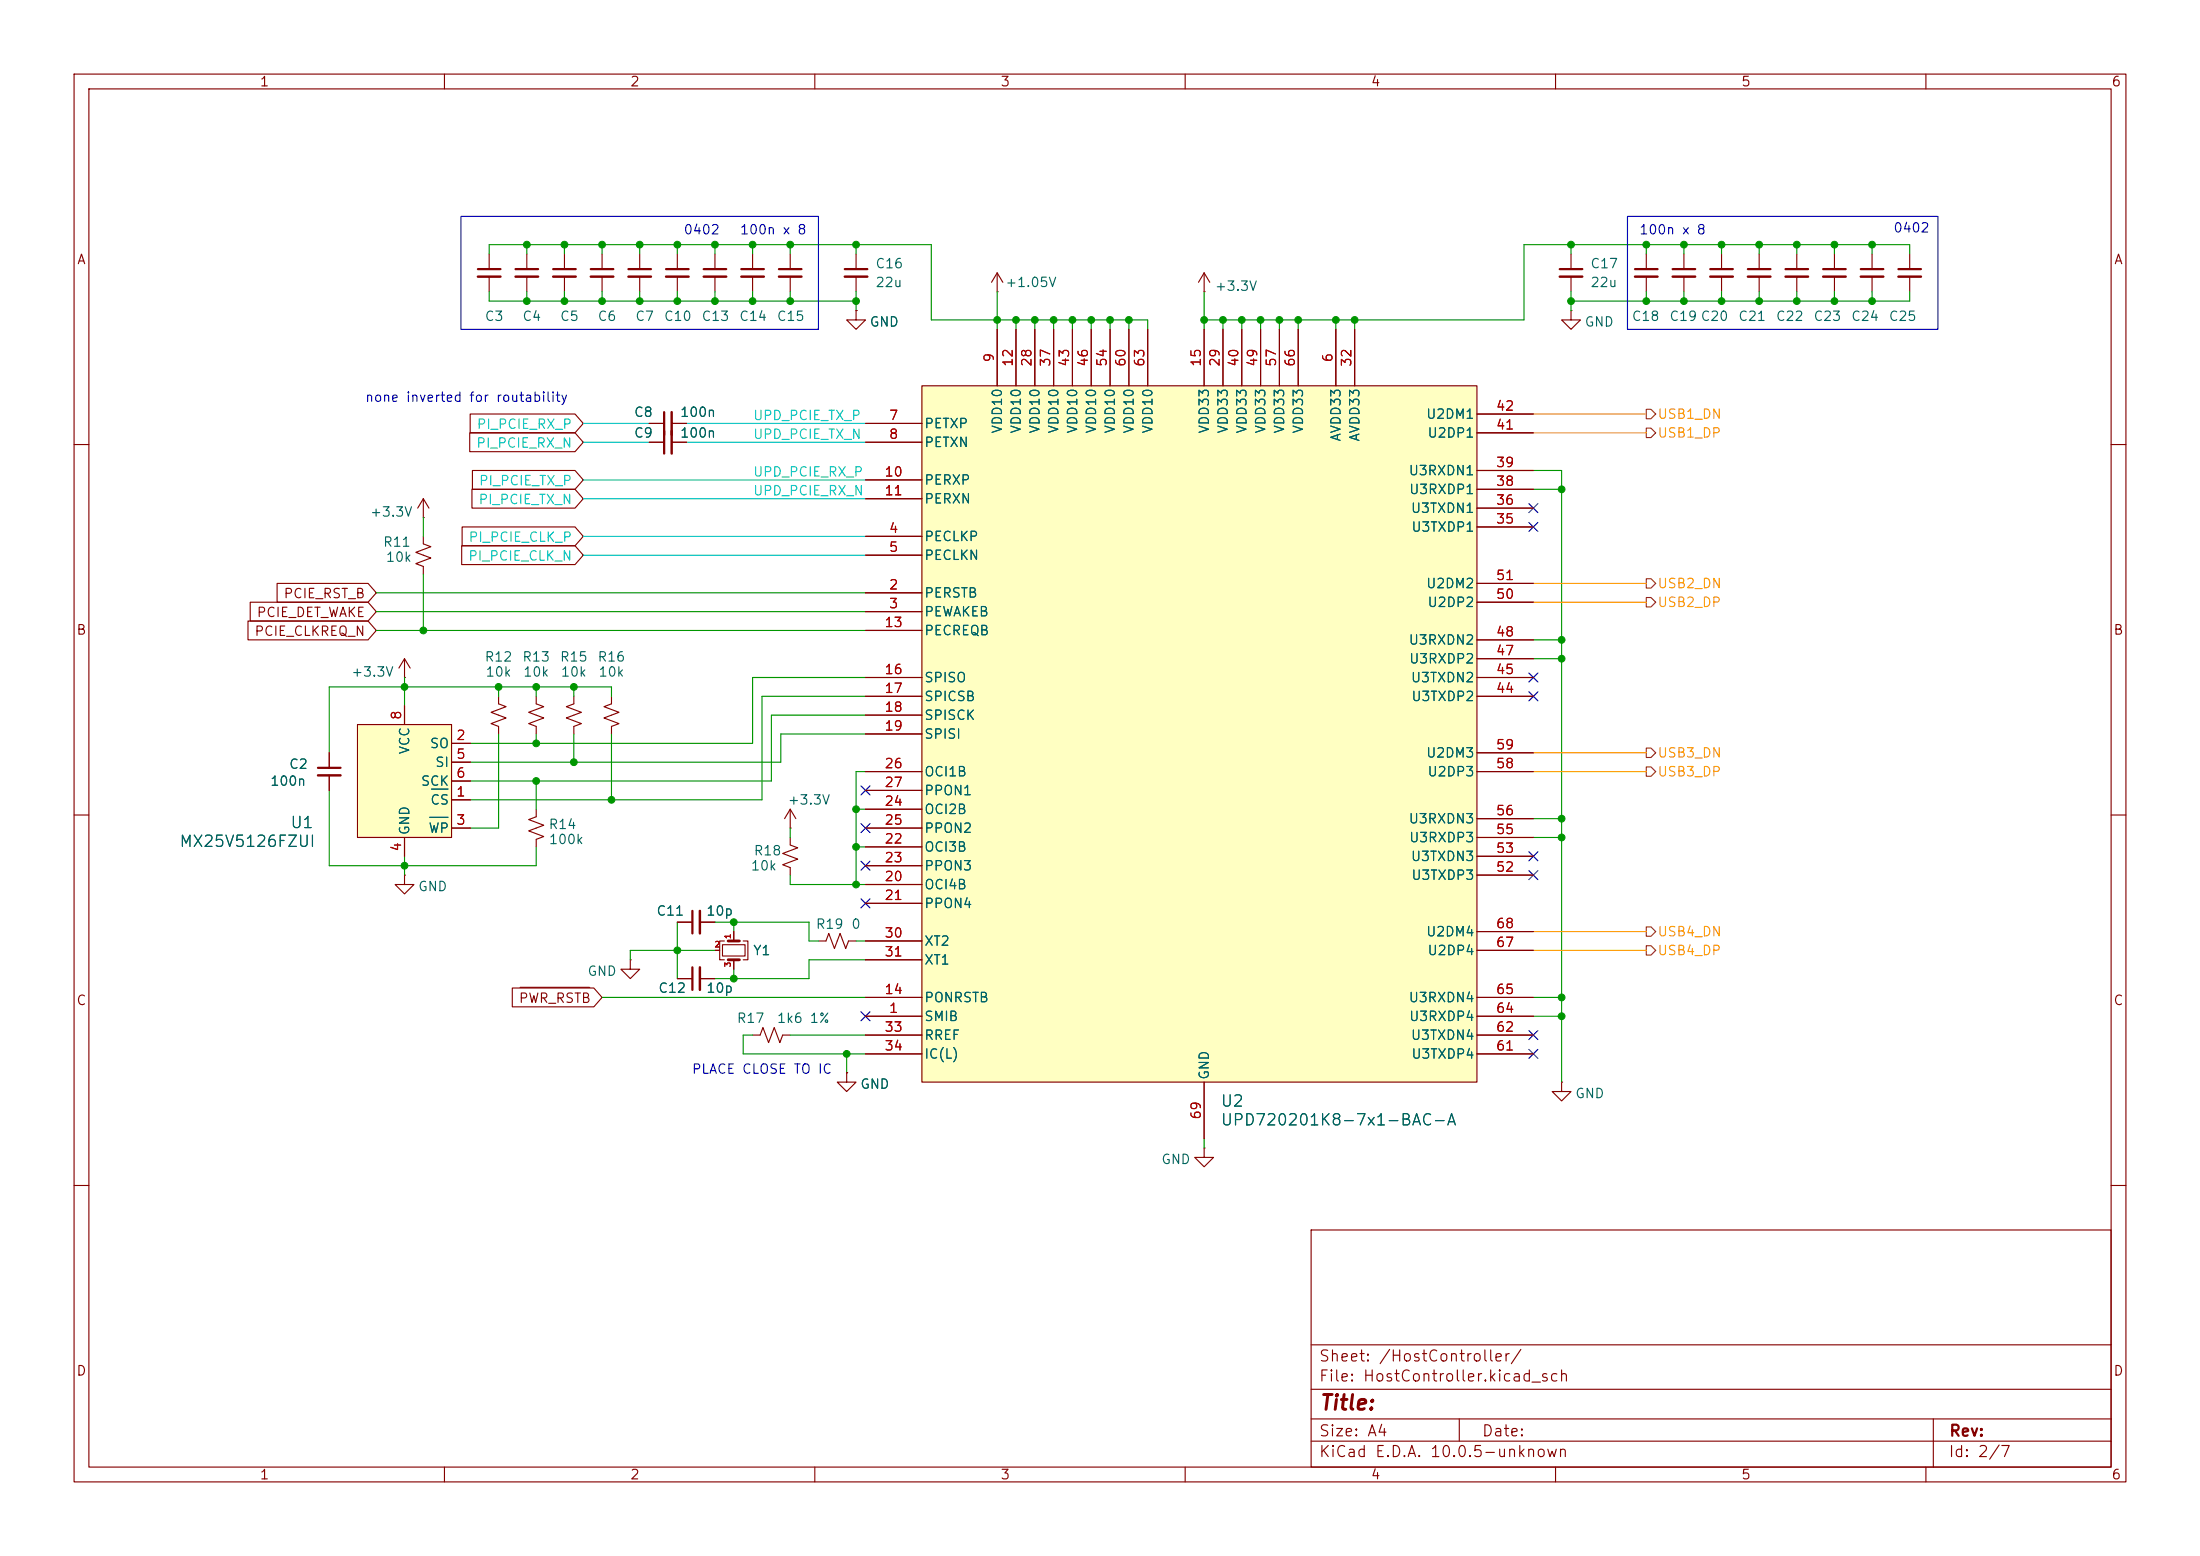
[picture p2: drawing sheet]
<svg xmlns="http://www.w3.org/2000/svg" width="297mm" height="210mm" viewBox="0 0 297 210" stroke-linecap="round" stroke-linejoin="round" font-family="sans-serif">
<g fill="none" stroke="#840000" stroke-width=".15">
<path d="M10 10h277v190h-277zM12 12h273v186h-273zM60 10v2M110 10v2M160 10v2M210 10v2M260 10v2M66 34.3v2M66 37.3v2.1M71.1 34.3v2M71.1 37.3v2.1M76.2 34.3v2"/>
<path d="M76.2 37.3v2.1M81.3 34.3v2M81.3 37.3v2.1M86.4 34.3v2M86.4 37.3v2.1M91.4 34.3v2M91.4 37.3v2.1M96.5 34.3v2M96.5 37.3v2.1M101.6 34.3v2M101.6 37.3v2.1M106.7 34.3v2"/>
<path d="M106.7 37.3v2.1M115.6 34.3v2M115.6 37.3v2.1M134.6 39.4h.1M134.6 36.8l-.7 1.3M134.6 36.8l.8 1.3M134.6 36.8v2.6M212.1 34.3v2M212.1 37.3v2.1M227.3 34.3v2M227.3 37.3v2.1M232.4 34.3v2"/>
<path d="M232.4 37.3v2.1M237.5 34.3v2M237.5 37.3v2.1M242.6 34.3v2M242.6 37.3v2.1M87.6 59.7h2.1M87.6 57.2h2.1M90.7 59.7h2M90.7 57.2h2M115.6 41.9v1.3h-1.3l1.3 1.3 1.2-1.3h-1.2M115.6 41.9h.1M212.1 41.9v1.3h-1.3l1.3 1.3 1.3-1.3h-1.3"/>
<path d="M212.1 41.9h.1M10 60h2M57.1 69.9h.1M57.1 67.3l.8 1.3M57.1 67.3l-.7 1.3M57.1 67.3v2.6M285 60h2M10 110h2M106.7 111.8h.1M106.7 113v1l1 .4-2 .8 2 .8-2 .7 1 .4v1M106.7 109.2l-.8 1.3M106.7 109.2l.7 1.3"/>
<path d="M106.7 109.2v2.6M285 110h2M91.4 132.1h2.1M91.4 124.5h2.1M94.5 132.1h2M94.5 124.5h2M96.5 128.3h.7M97.5 127.5h3.1v1.5h-3.1zM97.8 127h-.6v2.5h.6M99.1 125.7v1.3M99.1 129.5v1.3M100.3 127h.7v2.5h-.7"/>
<path d="M101.6 139.7h1l.4-1 .8 2 .7-2 .8 2 .4-1h1M110.5 127h1l.4-1 .7 2 .8-2 .8 2 .4-1h1M114.3 144.8v1.3h1.3l-1.3 1.2-1.3-1.2h1.3M114.3 144.8h.1M162.6 154.9v1.3h-1.3l1.3 1.3 1.2-1.3h-1.2M162.6 154.9h.1M210.8 146.1v1.2h1.3l-1.3 1.3-1.3-1.3h1.3M210.8 146.1h.1M10 160h2M177 166h108v32h-108zM285 160h2M60 198v2"/>
<path d="M110 198v2M160 198v2M177 194.5h108M177 191.5h108M177 187.5h108M177 181.5h108M197 191.5v3M210 198v2M260 198v2M261 191.5v6.5"/>
</g>
<g fill="none" stroke="#840000" stroke-width=".3">
<path d="M64.5 36.3h3.1M69.6 36.3h3M74.7 36.3h3M79.8 36.3h3M84.8 36.3h3.1M89.9 36.3h3.1M95 36.3h3M100.1 36.3h3M105.2 36.3h3M114 36.3h3.1M210.6 36.3h3M225.8 36.3h3.1"/>
<path d="M230.9 36.3h3M236 36.3h3M241 36.3h3.1M89.7 55.6v5.6M93.5 122.9v3.1M93.5 130.6v3"/>
</g>
<g fill="none" stroke="#840000" stroke-width=".33">
<path d="M64.5 37.3h3.1M69.6 37.3h3M74.7 37.3h3M79.8 37.3h3M84.8 37.3h3.1M89.9 37.3h3.1M95 37.3h3M100.1 37.3h3M105.2 37.3h3M114 37.3h3.1M210.6 37.3h3M225.8 37.3h3.1"/>
<path d="M230.9 37.3h3M236 37.3h3M241 37.3h3.1M90.7 55.6v5.6M94.5 122.9v3.1M94.5 130.6v3"/>
</g>
<path d="M98.3 127h1.5M98.3 129.5h1.5" fill="none" stroke="#840000" stroke-width=".38"/>
<path d="M124.5 52.1h74.9v94h-74.9z" fill="#ffffc2"/>
<g fill="none" stroke="#840000" stroke-width=".15">
<path d="M162.6 39.4h.1M162.6 36.8v2.6M162.6 36.8l-.8 1.3M162.6 36.8l.7 1.3M116.8 57.2h7.7M116.8 59.7h7.7M124.5 52.1h74.9v94h-74.9zM134.6 44.5v7.6M137.2 44.5v7.6M139.7 44.5v7.6M142.2 44.5v7.6M144.8 44.5v7.6"/>
<path d="M147.3 44.5v7.6M149.9 44.5v7.6M152.4 44.5v7.6M154.9 44.5v7.6M162.6 44.5v7.6M165.1 44.5v7.6M167.6 44.5v7.6M170.2 44.5v7.6M172.7 44.5v7.6M175.3 44.5v7.6M180.3 44.5v7.6M182.9 44.5v7.6"/>
<path d="M199.4 58.4h7.6M199.4 55.9h7.6M116.8 72.4h7.7M116.8 74.9h7.7M116.8 64.8h7.7M116.8 67.3h7.7M199.4 71.1h7.6M199.4 68.6h7.6M199.4 66h7.6M199.4 63.5h7.6M199.4 78.7h7.6M54.6 91.4h.1"/>
<path d="M54.6 88.9l.8 1.3M54.6 88.9l-.8 1.3M54.6 88.9v2.5M116.8 80h7.7M116.8 82.6h7.7M116.8 85.1h7.7M116.8 91.4h7.7M116.8 94h7.7M116.8 96.5h7.7M116.8 99.1h7.7M199.4 91.4h7.6M199.4 94h7.6"/>
<path d="M199.4 88.9h7.6M199.4 86.4h7.6M199.4 81.3h7.6M44.4 101.6v2M44.4 104.6v2.1M116.8 119.4h7.7M116.8 116.8h7.7M116.8 109.2h7.7M116.8 111.8h7.7M116.8 104.1h7.7M116.8 106.7h7.7M116.8 114.3h7.7"/>
<path d="M199.4 104.1h7.6M199.4 118.1h7.6M199.4 115.6h7.6M199.4 113h7.6M199.4 110.5h7.6M199.4 101.6h7.6M116.8 137.2h7.7M116.8 134.6h7.7M116.8 121.9h7.7M116.8 127h7.7M116.8 129.5h7.7M116.8 139.7h7.7"/>
<path d="M199.4 137.2h7.6M199.4 134.6h7.6M199.4 139.7h7.6M199.4 128.3h7.6M199.4 125.7h7.6M116.8 142.2h7.7M162.6 146.1v7.6M199.4 142.2h7.6"/>
</g>
<path d="M42.9 103.6h3.1" fill="none" stroke="#840000" stroke-width=".3"/>
<path d="M42.9 104.6h3.1" fill="none" stroke="#840000" stroke-width=".33"/>
<path d="M48.3 97.8h12.7v15.2h-12.7z" fill="#ffffc2"/>
<g fill="none" stroke="#840000" stroke-width=".15">
<path d="M222.2 34.3v2M222.2 37.3v2.1M247.6 34.3v2M247.6 37.3v2.1M252.7 34.3v2M252.7 37.3v2.1M257.8 34.3v2M257.8 37.3v2.1M63.4 58.4h14.2l1.1 1.3-1.1 1.3h-14.2zM63.5 55.9h14.1l1.1 1.3-1.1 1.2h-14.1zM87.6 57.2h2.1M87.6 59.7h2.1"/>
<path d="M90.7 57.2h2M90.7 59.7h2M115.6 41.9h.1M116.8 57.2h7.7M116.8 59.7h7.7M134.6 44.5v7.6M137.2 44.5v7.6M139.7 44.5v7.6M142.2 44.5v7.6M144.8 44.5v7.6M147.3 44.5v7.6M149.9 44.5v7.6"/>
<path d="M152.4 44.5v7.6M154.9 44.5v7.6M162.6 44.5v7.6M165.1 44.5v7.6M167.6 44.5v7.6M170.2 44.5v7.6M172.7 44.5v7.6M175.3 44.5v7.6M180.3 44.5v7.6M182.9 44.5v7.6M199.4 58.4h7.6M199.4 55.9h7.6"/>
<path d="M37.4 78.7h12.3l1.1 1.3-1.1 1.3h-12.3zM57.1 72.4v1l1.1 .4-2.1 .7 2.1 .8-2.1 .8 1 .4v1M62.3 73.7h15.3l1.1 1.2-1.1 1.3h-15.3zM62.4 71.1h15.2l1.1 1.3-1.1 1.3h-15.2zM63.7 66h13.9l1.1 1.3-1.1 1.3h-13.9zM63.8 63.5h13.8l1.1 1.3-1.1 1.2h-13.8zM116.8 72.4h7.7M116.8 74.9h7.7M116.8 64.8h7.7M116.8 67.3h7.7M199.4 71.1h7.6M199.4 68.6h7.6"/>
<path d="M199.4 66h7.6M199.4 63.5h7.6M199.4 78.7h7.6M33.5 83.8h16.2l1.1 1.3-1.1 1.3h-16.2zM33.8 81.3h15.9l1.1 1.3-1.1 1.2h-15.9zM48.3 97.8h12.7v15.2h-12.7zM54.6 95.3v2.5M67.3 94v1l1 .4-2 .7 2 .8-2 .8 1 .3v1.1M72.4 94v1l1 .4-2 .7 2 .8-2 .8 1 .3v1.1M77.5 94v1l-1 .4 2 .7-2 .8 2 .8-1 .3v1.1M82.5 94v1l-1 .4 2.1 .7-2.1 .8 2.1 .8-1.1 .3v1.1M116.8 80h7.7"/>
<path d="M116.8 82.6h7.7M116.8 85.1h7.7M116.8 91.4h7.7M116.8 94h7.7M116.8 96.5h7.7M116.8 99.1h7.7M199.4 91.4h7.6M199.4 94h7.6M199.4 88.9h7.6M199.4 86.4h7.6M199.4 81.3h7.6M44.4 101.6v2"/>
<path d="M44.4 104.6v2.1M54.6 118.1v1.3h1.3l-1.3 1.3-1.3-1.3h1.3M54.6 118.1h.1M54.6 113v2.6M61 108h2.5M61 100.3h2.5M61 111.8h2.5M61 102.9h2.5M61 105.4h2.5M72.4 109.2v1l-1 .4 2 .8-2 .7 2 .8-1 .4v1M116.8 111.8h7.7M116.8 119.4h7.7"/>
<path d="M116.8 116.8h7.7M116.8 109.2h7.7M116.8 104.1h7.7M116.8 106.7h7.7M116.8 114.3h7.7M199.4 104.1h7.6M199.4 118.1h7.6M199.4 115.6h7.6M199.4 113h7.6M199.4 110.5h7.6M199.4 101.6h7.6M69.2 133.3h11l1.1 1.3-1.1 1.3h-11z"/>
<path d="M70.2 133.3h9.4M85.1 129.5v1.3h-1.3l1.3 1.3 1.3-1.3h-1.3M85.1 129.5h.1M91.4 124.5h2.1M91.4 132.1h2.1M94.5 124.5h2M94.5 132.1h2M96.5 128.3h.7M99.1 125.7v1.3M99.1 129.5v1.3M116.8 137.2h7.7M116.8 134.6h7.7"/>
<path d="M116.8 121.9h7.7M116.8 127h7.7M116.8 129.5h7.7M116.8 139.7h7.7M199.4 137.2h7.6M199.4 134.6h7.6M199.4 139.7h7.6M199.4 128.3h7.6M199.4 125.7h7.6M114.3 144.8h.1M116.8 142.2h7.7M162.6 146.1v7.6"/>
<path d="M199.4 142.2h7.6"/>
</g>
<path d="M58 110.3h2.5M58.3 106.5h2.2" fill="none" stroke="#006464" stroke-width=".15"/>
<path d="M220.7 36.3h3.1M246.1 36.3h3.1M251.2 36.3h3.1M256.3 36.3h3" fill="none" stroke="#840000" stroke-width=".3"/>
<path d="M220.7 37.3h3.1M246.1 37.3h3.1M251.2 37.3h3.1M256.3 37.3h3" fill="none" stroke="#840000" stroke-width=".33"/>
<path d="M222.2 55.2h.7l.6 .7-.6 .6h-.7zM222.2 57.8h.7l.6 .6-.6 .7h-.7zM222.2 78.1h.7l.6 .6-.6 .7h-.7zM222.2 80.6h.7l.6 .7-.6 .6h-.7zM222.2 103.5h.7l.6 .6-.6 .7h-.7zM222.2 101h.7l.6 .6-.6 .6h-.7zM222.2 127.6h.7l.6 .7-.6 .6h-.7zM222.2 125.1h.7l.6 .6-.6 .7h-.7z" fill="none" stroke="#725600" stroke-width=".15"/>
<g fill="none" stroke="#009600" stroke-width=".15">
<path d="M66 34.3v-1.3h59.7v10.2h29.2v1.3M66 39.4v1.2h49.6M71.1 33v1.3M71.1 39.4v1.2M76.2 33v1.3M76.2 39.4v1.2M81.3 33v1.3M81.3 39.4v1.2M86.4 33v1.3M86.4 39.4v1.2M91.4 33v1.3M91.4 39.4v1.2"/>
<path d="M96.5 33v1.3M96.5 39.4v1.2M101.6 33v1.3M101.6 39.4v1.2M106.7 33v1.3M106.7 39.4v1.2M115.6 33v1.3M115.6 39.4v2.5M134.6 39.4v5.1M162.6 39.4v5.1M212.1 33v1.3M212.1 39.4v2.5"/>
<path d="M222.2 33v1.3M222.2 39.4v1.2M227.3 33v1.3M227.3 39.4v1.2M232.4 33v1.3M232.4 39.4v1.2M237.5 33v1.3M237.5 39.4v1.2M242.6 33v1.3M242.6 39.4v1.2M247.6 33v1.3M247.6 39.4v1.2"/>
<path d="M252.7 33v1.3M252.7 39.4v1.2M257.8 34.3v-1.3h-52.1v10.2h-43.1M257.8 39.4v1.2h-45.7M137.2 43.2v1.3M139.7 43.2v1.3M142.2 43.2v1.3M144.8 43.2v1.3M147.3 43.2v1.3M149.9 43.2v1.3M152.4 43.2v1.3M165.1 43.2v1.3"/>
<path d="M167.6 43.2v1.3M170.2 43.2v1.3M172.7 43.2v1.3M175.3 43.2v1.3M180.3 43.2v1.3M182.9 43.2v1.3M57.1 69.9v2.5M57.1 77.5v7.6M207 63.5h3.8v82.6M207 66h3.8M50.8 85.1h66M50.8 82.6h66"/>
<path d="M50.8 80h66M54.6 91.4v3.9M67.3 92.7v1.3M67.3 99.1v12.7h-3.8M72.4 92.7v1.3M72.4 99.1v1.2M77.5 92.7v1.3M77.5 99.1v3.8M82.5 94v-1.3h-38.1v8.9M82.5 99.1v8.9M116.8 91.4h-15.2v8.9h-38.1M116.8 96.5h-12.7v8.9h-40.6"/>
<path d="M116.8 94h-13.9v14h-39.4M116.8 99.1h-11.4v3.8h-41.9M207 86.4h3.8M207 88.9h3.8M44.4 106.7v10.1h28v-2.5M54.6 115.6v2.5M72.4 105.4v3.8M106.7 118.1v1.3h10.1M106.7 111.8v1.2M115.6 114.3h1.2M115.6 109.2h1.2M116.8 104.1h-1.2v15.3"/>
<path d="M207 113h3.8M207 110.5h3.8M81.3 134.6h35.5M91.4 124.5v7.6M96.5 124.5h12.7v2.5h1.3M96.5 128.3h-11.4v1.2M99.1 124.5v1.2M99.1 130.8v1.3M101.6 139.7h-1.3v2.5h16.5M106.7 139.7h10.1M115.6 127h1.2M116.8 129.5h-7.6v2.6h-12.7"/>
<path d="M207 134.6h3.8M207 137.2h3.8M114.3 142.2v2.6M162.6 153.7v1.2"/>
</g>
<path d="M207 55.9h15.2M207 58.4h15.2M207 78.7h15.2M207 81.3h15.2M207 104.1h15.2M207 101.6h15.2M207 125.7h15.2M207 128.3h15.2" fill="none" stroke="#f90" stroke-width=".15"/>
<path d="M78.7 57.2h8.9M78.7 59.7h8.9M92.7 57.2h24.1M92.7 59.7h24.1M78.7 74.9h38.1M78.7 64.8h38.1M78.7 67.3h38.1M78.7 72.4h38.1" fill="none" stroke="#00c2c2" stroke-width=".15"/>
<g fill="none" stroke="#000084" stroke-width=".15">
<path d="M206.4 70.5l1.2 1.2M206.4 68l1.2 1.2M207.6 70.5l-1.2 1.2M207.6 68l-1.2 1.2M206.4 90.8l1.2 1.2M206.4 93.4l1.2 1.2M207.6 90.8l-1.2 1.2M207.6 93.4l-1.2 1.2M116.2 116.2l1.2 1.2M116.2 111.2l1.2 1.2M116.2 106.1l1.2 1.2M117.4 116.2l-1.2 1.2"/>
<path d="M117.4 111.2l-1.2 1.2M117.4 106.1l-1.2 1.2M206.4 115l1.2 1.2M206.4 117.5l1.2 1.2M207.6 115l-1.2 1.2M207.6 117.5l-1.2 1.2M116.2 121.3l1.2 1.2M116.2 136.6l1.2 1.2M117.4 121.3l-1.2 1.2M117.4 136.6l-1.2 1.2M206.4 139.1l1.2 1.2M207.6 139.1l-1.2 1.2"/>
<path d="M206.4 141.6l1.2 1.2M207.6 141.6l-1.2 1.2"/>
</g>
<path d="M62.2 29.2h48.3v15.3h-48.3zM219.7 29.2h41.9v15.3h-41.9z" fill="none" stroke="#0000c2" stroke-width=".15"/>
<g fill="#009600" stroke="#009600" stroke-width=".14">
<circle cx="252.7" cy="33" r=".46"/>
<circle cx="237.5" cy="40.6" r=".46"/>
<circle cx="247.6" cy="33" r=".46"/>
<circle cx="247.6" cy="40.6" r=".46"/>
<circle cx="242.6" cy="33" r=".46"/>
<circle cx="242.6" cy="40.6" r=".46"/>
<circle cx="237.5" cy="33" r=".46"/>
<circle cx="252.7" cy="40.6" r=".46"/>
<circle cx="134.6" cy="43.2" r=".46"/>
<circle cx="137.2" cy="43.2" r=".46"/>
<circle cx="149.9" cy="43.2" r=".46"/>
<circle cx="152.4" cy="43.2" r=".46"/>
<circle cx="167.6" cy="43.2" r=".46"/>
<circle cx="170.2" cy="43.2" r=".46"/>
<circle cx="162.6" cy="43.2" r=".46"/>
<circle cx="144.8" cy="43.2" r=".46"/>
<circle cx="147.3" cy="43.2" r=".46"/>
<circle cx="172.7" cy="43.2" r=".46"/>
<circle cx="142.2" cy="43.2" r=".46"/>
<circle cx="139.7" cy="43.2" r=".46"/>
<circle cx="165.1" cy="43.2" r=".46"/>
<circle cx="222.2" cy="33" r=".46"/>
<circle cx="210.8" cy="110.5" r=".46"/>
<circle cx="210.8" cy="113" r=".46"/>
<circle cx="210.8" cy="88.9" r=".46"/>
<circle cx="212.1" cy="33" r=".46"/>
<circle cx="212.1" cy="40.6" r=".46"/>
<circle cx="210.8" cy="86.4" r=".46"/>
<circle cx="222.2" cy="40.6" r=".46"/>
<circle cx="210.8" cy="66" r=".46"/>
<circle cx="210.8" cy="134.6" r=".46"/>
<circle cx="210.8" cy="137.2" r=".46"/>
<circle cx="175.3" cy="43.2" r=".46"/>
<circle cx="182.9" cy="43.2" r=".46"/>
<circle cx="180.3" cy="43.2" r=".46"/>
<circle cx="227.3" cy="40.6" r=".46"/>
<circle cx="232.4" cy="40.6" r=".46"/>
<circle cx="232.4" cy="33" r=".46"/>
<circle cx="227.3" cy="33" r=".46"/>
<circle cx="106.7" cy="40.6" r=".46"/>
<circle cx="115.6" cy="40.6" r=".46"/>
<circle cx="81.3" cy="33" r=".46"/>
<circle cx="86.4" cy="33" r=".46"/>
<circle cx="86.4" cy="40.6" r=".46"/>
<circle cx="71.1" cy="40.6" r=".46"/>
<circle cx="71.1" cy="33" r=".46"/>
<circle cx="76.2" cy="33" r=".46"/>
<circle cx="81.3" cy="40.6" r=".46"/>
<circle cx="82.5" cy="108" r=".46"/>
<circle cx="77.5" cy="102.9" r=".46"/>
<circle cx="72.4" cy="105.4" r=".46"/>
<circle cx="72.4" cy="100.3" r=".46"/>
<circle cx="72.4" cy="92.7" r=".46"/>
<circle cx="77.5" cy="92.7" r=".46"/>
<circle cx="115.6" cy="114.3" r=".46"/>
<circle cx="115.6" cy="109.2" r=".46"/>
<circle cx="106.7" cy="33" r=".46"/>
<circle cx="101.6" cy="40.6" r=".46"/>
<circle cx="115.6" cy="33" r=".46"/>
<circle cx="91.4" cy="33" r=".46"/>
<circle cx="96.5" cy="33" r=".46"/>
<circle cx="101.6" cy="33" r=".46"/>
<circle cx="96.5" cy="40.6" r=".46"/>
<circle cx="91.4" cy="40.6" r=".46"/>
<circle cx="76.2" cy="40.6" r=".46"/>
<circle cx="91.4" cy="128.3" r=".46"/>
<circle cx="99.1" cy="132.1" r=".46"/>
<circle cx="99.1" cy="124.5" r=".46"/>
<circle cx="115.6" cy="119.4" r=".46"/>
<circle cx="114.3" cy="142.2" r=".46"/>
<circle cx="54.6" cy="116.8" r=".46"/>
<circle cx="57.1" cy="85.1" r=".46"/>
<circle cx="54.6" cy="92.7" r=".46"/>
<circle cx="67.3" cy="92.7" r=".46"/>
</g>
<text font-size="2" fill="#840000" x="178" y="190.8">Title:</text>
<g font-size="1.5" fill="#006464">
<text x="39.1" y="112.2">U1</text>
<text x="24.1" y="114.7">MX25V5126FZUI</text>
<text x="164.7" y="149.7">U2</text>
<text x="164.7" y="152.3">UPD720201K8-7x1-BAC-A</text>
</g>
<g font-size="1.5" fill="#840000">
<text x="178" y="184.1">Sheet: /HostController/</text>
<text x="178" y="186.8">File: HostController.kicad_sch</text>
<text x="178" y="197">KiCad E.D.A. 10.0.5-unknown</text>
<text x="178" y="194.2">Size: A4</text>
<text x="200" y="194.2">Date:</text>
<text x="263" y="197">Id: 2/7</text>
<text x="263" y="194.2">Rev:</text>
</g>
<g font-size="1.3" fill="#840000">
<text x="35" y="12">1</text>
<text x="85" y="12">2</text>
<text x="135" y="12">3</text>
<text x="185" y="12">4</text>
<text x="235" y="12">5</text>
<text x="285" y="12">6</text>
<text x="10.3" y="36">A</text>
<text x="285.3" y="36">A</text>
<text x="34.6" y="83.6">PCIE_DET_WAKE</text>
<text x="38.2" y="81.1">PCIE_RST_B</text>
<text x="10.2" y="86">B</text>
<text x="34.3" y="86.1">PCIE_CLKREQ_N</text>
<text x="285.2" y="86">B</text>
<text x="10.2" y="136">C</text>
<text x="69.9" y="135.7">PWR_RSTB</text>
<text x="285.2" y="136">C</text>
<text x="10.2" y="186">D</text>
<text x="285.2" y="186">D</text>
<text x="35" y="200">1</text>
<text x="85" y="200">2</text>
<text x="135" y="200">3</text>
<text x="185" y="200">4</text>
<text x="235" y="200">5</text>
<text x="285" y="200">6</text>
</g>
<g font-size="1.3" fill="#0000c2">
<text x="92.2" y="32">0402</text>
<text x="99.8" y="32">100n x 8</text>
<text x="221.2" y="32">100n x 8</text>
<text x="255.5" y="31.7">0402</text>
<text x="49.2" y="54.6">none inverted for routability</text>
<text x="93.3" y="145.2">PLACE CLOSE TO IC</text>
</g>
<g font-size="1.3" fill="#006464">
<text x="118.1" y="36.5">C16</text>
<text x="118.1" y="39.1">22u</text>
<text x="135.6" y="39.1">+1.05V</text>
<text x="163.9" y="39.6">+3.3V</text>
<text x="214.6" y="36.5">C17</text>
<text x="214.6" y="39.1">22u</text>
<text x="65.4" y="43.6">C3</text>
<text x="70.4" y="43.6">C4</text>
<text x="75.5" y="43.6">C5</text>
<text x="80.6" y="43.6">C6</text>
<text x="85.7" y="43.6">C7</text>
<text x="89.5" y="43.6">C10</text>
<text x="94.6" y="43.6">C13</text>
<text x="99.7" y="43.6">C14</text>
<text x="104.8" y="43.6">C15</text>
<text x="117.3" y="44.4">GND</text>
<text x="213.8" y="44.4">GND</text>
<text x="220.2" y="43.6">C18</text>
<text x="225.3" y="43.6">C19 C20</text>
<text x="234.6" y="43.6">C21</text>
<text x="239.7" y="43.6">C22</text>
<text x="244.7" y="43.6">C23</text>
<text x="249.8" y="43.6">C24</text>
<text x="254.9" y="43.6">C25</text>
<text x="85.5" y="59.4">C9</text>
<text x="85.5" y="56.6">C8</text>
<text x="91.7" y="59.4">100n</text>
<text x="91.7" y="56.6">100n</text>
<text x="124.7" y="58.1">PETXP</text>
<text x="135.6" y="58.6" transform="rotate(-90 135.6 58.6)">VDD10</text>
<text x="138.1" y="58.6" transform="rotate(-90 138.1 58.6)">VDD10</text>
<text x="140.7" y="58.6" transform="rotate(-90 140.7 58.6)">VDD10</text>
<text x="143.2" y="58.6" transform="rotate(-90 143.2 58.6)">VDD10</text>
<text x="145.7" y="58.6" transform="rotate(-90 145.7 58.6)">VDD10</text>
<text x="148.3" y="58.6" transform="rotate(-90 148.3 58.6)">VDD10</text>
<text x="150.8" y="58.6" transform="rotate(-90 150.8 58.6)">VDD10</text>
<text x="153.4" y="58.6" transform="rotate(-90 153.4 58.6)">VDD10</text>
<text x="155.9" y="58.6" transform="rotate(-90 155.9 58.6)">VDD10</text>
<text x="163.5" y="58.6" transform="rotate(-90 163.5 58.6)">VDD33</text>
<text x="166.1" y="58.6" transform="rotate(-90 166.1 58.6)">VDD33</text>
<text x="168.6" y="58.6" transform="rotate(-90 168.6 58.6)">VDD33</text>
<text x="171.1" y="58.6" transform="rotate(-90 171.1 58.6)">VDD33</text>
<text x="173.7" y="58.6" transform="rotate(-90 173.7 58.6)">VDD33</text>
<text x="176.2" y="58.6" transform="rotate(-90 176.2 58.6)">VDD33</text>
<text x="181.3" y="59.7" transform="rotate(-90 181.3 59.7)">AVDD33</text>
<text x="183.8" y="59.7" transform="rotate(-90 183.8 59.7)">AVDD33</text>
<text x="192.4" y="56.8">U2DM1</text>
<text x="192.6" y="59.4">U2DP1</text>
<text x="124.7" y="60.7">PETXN</text>
<text x="124.7" y="65.7">PERXP</text>
<text x="190.1" y="64.5">U3RXDN1</text>
<text x="49.9" y="70.1">+3.3V</text>
<text x="124.7" y="68.3">PERXN</text>
<text x="190.1" y="67">U3RXDP1</text>
<text x="190.4" y="69.5">U3TXDN1</text>
<text x="51.6" y="74.1">R11</text>
<text x="52" y="76.1">10k</text>
<text x="124.7" y="73.4">PECLKP</text>
<text x="124.7" y="75.9">PECLKN</text>
<text x="190.4" y="72.1">U3TXDP1</text>
<text x="124.7" y="81">PERSTB</text>
<text x="124.7" y="83.5">PEWAKEB</text>
<text x="192.4" y="79.7">U2DM2</text>
<text x="192.6" y="82.2">U2DP2</text>
<text x="65.3" y="89.6">R12</text>
<text x="70.4" y="89.6">R13</text>
<text x="75.5" y="89.6">R15</text>
<text x="80.6" y="89.6">R16</text>
<text x="124.7" y="86.1">PECREQB</text>
<text x="190.1" y="87.3">U3RXDN2</text>
<text x="190.1" y="89.9">U3RXDP2</text>
<text x="47.3" y="91.6">+3.3V</text>
<text x="65.5" y="91.6">10k</text>
<text x="70.5" y="91.6">10k</text>
<text x="75.6" y="91.6">10k</text>
<text x="80.7" y="91.6">10k</text>
<text x="124.7" y="92.4">SPISO</text>
<text x="124.7" y="94.9">SPICSB</text>
<text x="190.4" y="92.4">U3TXDN2</text>
<text x="190.4" y="94.9">U3TXDP2</text>
<text x="55.6" y="101.9" transform="rotate(-90 55.6 101.9)">VCC</text>
<text x="57.9" y="101.3">SO</text>
<text x="124.7" y="97.5">SPISCK</text>
<text x="124.7" y="100">SPISI</text>
<text x="36.4" y="106.4">100n</text>
<text x="38.9" y="104.1">C2</text>
<text x="56.7" y="106.4">SCK</text>
<text x="58.7" y="103.8">SI</text>
<text x="124.7" y="105.1">OCI1B</text>
<text x="124.7" y="107.6">PPON1</text>
<text x="192.4" y="102.6">U2DM3</text>
<text x="192.6" y="105.1">U2DP3</text>
<text x="55.6" y="112.8" transform="rotate(-90 55.6 112.8)">GND</text>
<text x="57.8" y="112.7">WP</text>
<text x="58" y="108.9">CS</text>
<text x="74" y="112.2">R14</text>
<text x="106.3" y="108.9">+3.3V</text>
<text x="124.7" y="110.2">OCI2B</text>
<text x="124.7" y="112.7">PPON2</text>
<text x="190.1" y="111.5">U3RXDN3</text>
<text x="190.1" y="114">U3RXDP3</text>
<text x="74" y="114.2">100k</text>
<text x="101.3" y="117.8">10k</text>
<text x="101.7" y="115.8">R18</text>
<text x="124.7" y="117.8">PPON3</text>
<text x="124.7" y="115.3">OCI3B</text>
<text x="190.4" y="116.5">U3TXDN3</text>
<text x="190.4" y="119.1">U3TXDP3</text>
<text x="56.4" y="120.6">GND</text>
<text x="88.5" y="123.9">C11</text>
<text x="95.3" y="123.9">10p</text>
<text x="110" y="125.7">R19</text>
<text x="114.8" y="125.7">0</text>
<text x="124.7" y="120.3">OCI4B</text>
<text x="124.7" y="122.9">PPON4</text>
<text x="101.6" y="129.2">Y1</text>
<text x="124.7" y="128">XT2</text>
<text x="124.7" y="130.5">XT1</text>
<text x="192.4" y="126.7">U2DM4</text>
<text x="192.6" y="129.2">U2DP4</text>
<text x="79.2" y="132">GND</text>
<text x="88.8" y="134.3">C12</text>
<text x="95.3" y="134.3">10p</text>
<text x="124.7" y="135.6">PONRSTB</text>
<text x="190.1" y="135.6">U3RXDN4</text>
<text x="99.4" y="138.4">R17</text>
<text x="104.8" y="138.4">1k6 1%</text>
<text x="124.7" y="138.1">SMIB</text>
<text x="124.7" y="140.7">RREF</text>
<text x="124.7" y="143.2">IC(L)</text>
<text x="190.1" y="138.1">U3RXDP4</text>
<text x="190.4" y="140.7">U3TXDN4</text>
<text x="190.4" y="143.2">U3TXDP4</text>
<text x="116" y="147.3">GND</text>
<text x="163.5" y="145.8" transform="rotate(-90 163.5 145.8)">GND</text>
<text x="212.6" y="148.5">GND</text>
<text x="156.7" y="157.4">GND</text>
</g>
<g font-size="1.3" fill="#a90000">
<text x="134.5" y="49" transform="rotate(-90 134.5 49)">9</text>
<text x="137" y="49.6" transform="rotate(-90 137 49.6)">12</text>
<text x="139.6" y="49.6" transform="rotate(-90 139.6 49.6)">28</text>
<text x="142.1" y="49.6" transform="rotate(-90 142.1 49.6)">37</text>
<text x="144.6" y="49.6" transform="rotate(-90 144.6 49.6)">43</text>
<text x="147.2" y="49.6" transform="rotate(-90 147.2 49.6)">46</text>
<text x="149.7" y="49.6" transform="rotate(-90 149.7 49.6)">54</text>
<text x="152.3" y="49.6" transform="rotate(-90 152.3 49.6)">60</text>
<text x="154.8" y="49.6" transform="rotate(-90 154.8 49.6)">63</text>
<text x="162.4" y="49.6" transform="rotate(-90 162.4 49.6)">15</text>
<text x="165" y="49.6" transform="rotate(-90 165 49.6)">29</text>
<text x="167.5" y="49.6" transform="rotate(-90 167.5 49.6)">40</text>
<text x="170" y="49.6" transform="rotate(-90 170 49.6)">49</text>
<text x="172.6" y="49.6" transform="rotate(-90 172.6 49.6)">57</text>
<text x="175.1" y="49.6" transform="rotate(-90 175.1 49.6)">66</text>
<text x="180.2" y="49" transform="rotate(-90 180.2 49)">6</text>
<text x="182.7" y="49.6" transform="rotate(-90 182.7 49.6)">32</text>
<text x="119.9" y="57">7</text>
<text x="119.9" y="59.6">8</text>
<text x="201.9" y="58.3">41</text>
<text x="201.9" y="55.7">42</text>
<text x="119.3" y="64.6">10</text>
<text x="201.9" y="65.9">38</text>
<text x="201.9" y="63.4">39</text>
<text x="119.3" y="67.2">11</text>
<text x="201.9" y="71">35</text>
<text x="201.9" y="68.4">36</text>
<text x="119.9" y="72.3">4</text>
<text x="119.9" y="74.8">5</text>
<text x="119.9" y="79.9">2</text>
<text x="119.9" y="82.4">3</text>
<text x="201.9" y="81.1">50</text>
<text x="201.9" y="78.6">51</text>
<text x="119.3" y="85">13</text>
<text x="201.9" y="88.8">47</text>
<text x="201.9" y="86.2">48</text>
<text x="119.3" y="91.3">16</text>
<text x="119.3" y="93.8">17</text>
<text x="201.9" y="93.8">44</text>
<text x="201.9" y="91.3">45</text>
<text x="54.5" y="97.3" transform="rotate(-90 54.5 97.3)">8</text>
<text x="61.5" y="100.2">2</text>
<text x="119.3" y="96.4">18</text>
<text x="119.3" y="98.9">19</text>
<text x="201.9" y="101.5">59</text>
<text x="61.5" y="107.8">1</text>
<text x="61.5" y="102.7">5</text>
<text x="61.5" y="105.3">6</text>
<text x="119.3" y="104">26</text>
<text x="119.3" y="106.5">27</text>
<text x="201.9" y="104">58</text>
<text x="61.5" y="111.6">3</text>
<text x="119.3" y="109.1">24</text>
<text x="119.3" y="111.6">25</text>
<text x="201.9" y="112.9">55</text>
<text x="201.9" y="110.4">56</text>
<text x="54.5" y="115" transform="rotate(-90 54.5 115)">4</text>
<text x="119.3" y="119.2">20</text>
<text x="119.3" y="116.7">23</text>
<text x="119.3" y="114.2">22</text>
<text x="201.9" y="118">52</text>
<text x="201.9" y="115.4">53</text>
<text x="119.3" y="121.8">21</text>
<text x="201.9" y="125.6">68</text>
<text x="119.3" y="126.9">30</text>
<text x="119.3" y="129.4">31</text>
<text x="201.9" y="128.1">67</text>
<text x="119.3" y="134.5">14</text>
<text x="119.9" y="137">1</text>
<text x="201.9" y="137">64</text>
<text x="201.9" y="134.5">65</text>
<text x="119.3" y="139.6">33</text>
<text x="119.3" y="142.1">34</text>
<text x="201.9" y="142.1">61</text>
<text x="201.9" y="139.6">62</text>
<text x="162.4" y="151.2" transform="rotate(-90 162.4 151.2)">69</text>
</g>
<g font-size="1.3" fill="#00c2c2">
<text x="64.3" y="58.2">PI_PCIE_RX_P</text>
<text x="101.6" y="57">UPD_PCIE_TX_P</text>
<text x="101.6" y="59.6">UPD_PCIE_TX_N</text>
<text x="64.2" y="60.7">PI_PCIE_RX_N</text>
<text x="64.6" y="65.8">PI_PCIE_TX_P</text>
<text x="101.6" y="64.6">UPD_PCIE_RX_P</text>
<text x="64.5" y="68.4">PI_PCIE_TX_N</text>
<text x="101.6" y="67.2">UPD_PCIE_RX_N</text>
<text x="63.1" y="76">PI_PCIE_CLK_N</text>
<text x="63.2" y="73.4">PI_PCIE_CLK_P</text>
</g>
<g font-size="1.3" fill="#f90">
<text x="223.7" y="56.8">USB1_DN</text>
<text x="223.7" y="59.4">USB1_DP</text>
<text x="223.7" y="79.7">USB2_DN</text>
<text x="223.7" y="82.2">USB2_DP</text>
<text x="223.7" y="105.1">USB3_DP</text>
<text x="223.7" y="102.6">USB3_DN</text>
<text x="223.7" y="129.2">USB4_DP</text>
<text x="223.7" y="126.7">USB4_DN</text>
</g>
<g font-size=".8" fill="#a90000">
<text x="96.4" y="128">2</text>
<text x="98.8" y="130.6" transform="rotate(-90 98.8 130.6)">3</text>
<text x="98.8" y="126.8" transform="rotate(-90 98.8 126.8)">1</text>
</g>
</svg>
